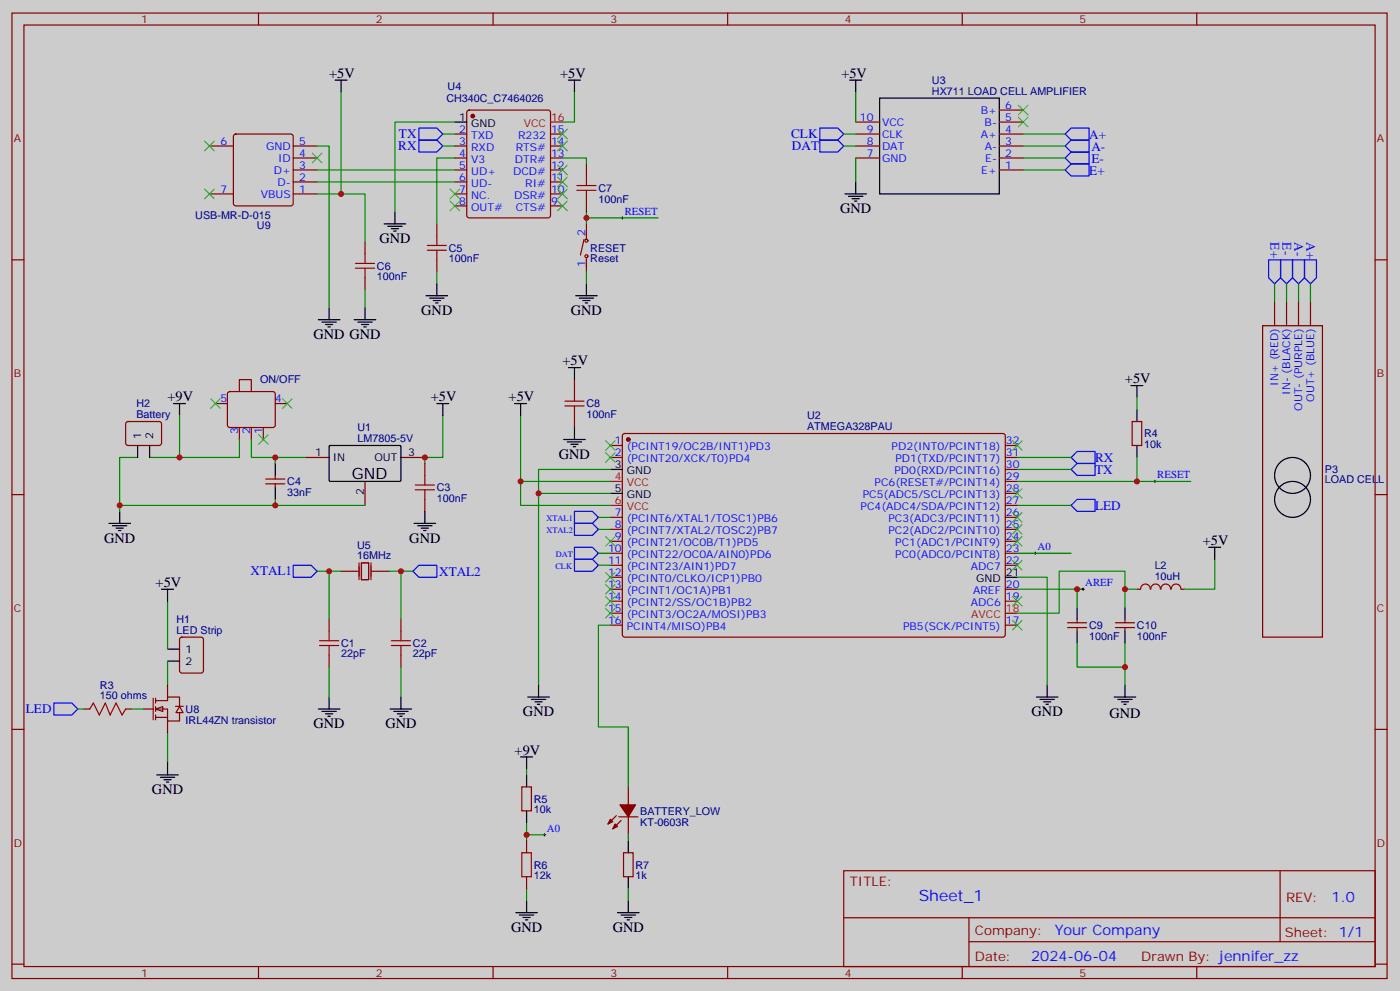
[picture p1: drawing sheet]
<svg xmlns="http://www.w3.org/2000/svg" width="413mm" height="292mm" viewBox="0 0 413 292" stroke-linecap="round" stroke-linejoin="round" font-family="sans-serif">
<path d="M0 0h412.7v291.9h-412.7z" fill="#ccc"/>
<g fill="none" stroke="#870000" stroke-width=".35">
<path d="M3.5 3.8h405.4v284.4h-405.4zM7.1 7.4h398.2v277.3h-398.2zM76.2 3.8v3.6M145.3 3.8v3.6M214.5 3.8v3.6M283.6 3.8v3.6M352.8 3.8v3.6M134.1 39.5h3.5M137.8 32.6l.5-.2h23.3l.5 .2 .2 .5v30.4l-.3 .5-.4 .2h-23.3l-.5-.3-.2-.4v-30.4zM162.3 39.5h3.5M252.2 39.5h7.1M252.2 35.9h7.1"/>
<path d="M294.6 39.5h7M294.6 35.9h7M294.6 32.4h7M134.1 50.1h3.5M134.1 46.5h3.5M134.1 43h3.5M134.1 53.6h3.5M134.1 57.1h3.5M162.3 50.1h3.5M162.3 46.5h3.5M162.3 43h3.5M162.3 53.6h3.5"/>
<path d="M162.3 57.1h3.5M252.2 46.5h7.1M252.2 43h7.1M294.6 50.1h7M294.6 46.5h7M294.6 43h7M3.5 76.5h3.6M134.1 60.6h3.5M162.3 60.6h3.5M405.3 76.5h3.6M375.7 88.9v7M379.2 88.9v7"/>
<path d="M382.8 88.9v7M386.3 88.9v7M90 134.7h7M118.2 134.7h7M179.9 134.7h3.5M179.9 131.2h3.5M183.7 127.9l.4-.2h111.8l.4 .7v58.8l-.7 .4h-111.7l-.5-.7v-58.5zM296.3 134.7h3.6M296.3 131.2h3.6M296.3 138.3h3.6M3.5 145.7h3.6M107.6 141.8v7"/>
<path d="M179.9 152.4h3.5M179.9 155.9h3.5M179.9 159.4h3.5M296.3 152.4h3.6M296.3 155.9h3.6M296.3 159.4h3.6M296.3 148.8h3.6M296.3 145.3h3.6M296.3 141.8h3.6M405.3 145.7h3.6M100.5 168.2h3.6M111.1 168.2h3.6"/>
<path d="M179.9 162.9h3.5M179.9 166.5h3.5M179.9 170h3.5M179.9 173.5h3.5M179.9 177.1h3.5M296.3 162.9h3.6M296.3 166.5h3.6M296.3 173.5h3.6M296.3 177.1h3.6M53.2 187.8l.4-.2h5.7l.6 .5 .1 9.4-.5 .7h-5.9l-.6-.4-.1-9.5zM97 182.4v3.5M97 192.9v3.6"/>
<path d="M118.2 182.4v3.5M118.2 192.9v3.6M179.9 180.6h3.5M179.9 184.1h3.5M296.3 184.1h3.6M3.5 214.8h3.6M405.3 214.8h3.6M248.7 256.4h156.6v28.3h-156.6zM377.3 256.5v20.8M248.7 270.3h156.5M285.6 277.3h119.6M285.6 270.3v14.1"/>
<path d="M3.5 284h3.6M76.2 284.7v3.5M145.3 284.7v3.5M214.5 284.7v3.5M283.6 284.7v3.5M352.8 284.7v3.5M405.3 284h3.6"/>
</g>
<g fill="none" stroke="#000" stroke-width=".35">
<path d="M134.1 35.9h3.5M167.6 23.6h3.5M169.3 23.6v3.5M250.5 23.6h3.5M252.2 23.6v3.5M259.3 28.9h35.3v28.2h-35.3zM249.1 57.1h6.3M250.1 57.8h4.3M251.2 58.5h2.1M251.9 59.2h.7M252.2 53.6v3.5M113.2 65.9h6.4"/>
<path d="M114.3 66.6h4.2M115.4 67.3h2.1M116.1 68.1h.7M116.4 62.4v3.5M51.2 118.9h3.5M52.9 118.9v3.5M151.7 118.9h3.5M153.5 118.9v3.5M97.1 131.4l.3-.2h20.6l.2 .4-.1 10-.3 .2-20.6-.1-.2-.3zM179.9 138.3h3.5M32.1 154.1h6.4M33.2 154.8h4.2"/>
<path d="M34.2 155.5h2.1M34.9 156.2h.7M35.3 150.6v3.5M179.9 145.3h3.5M296.3 170h3.6M49.4 191.2h3.5M49.4 194.7h3.5M93.8 208.8h6.4M94.9 209.5h4.2M96 210.2h2.1M96.7 210.9h.7M97 205.3v3.5"/>
<path d="M115 208.8h6.4M116.1 209.5h4.2M117.1 210.2h2.1M117.8 210.9h.7M118.2 205.3v3.5M155.6 205.3h6.3M156.6 206h4.3M157.7 206.7h2.1M158.4 207.4h.7M158.7 201.8v3.5M305.5 205.3h6.4M306.6 206h4.2"/>
<path d="M307.6 206.7h2.1M308.3 207.4h.7M308.7 201.8v3.5"/>
<circle cx="381" cy="147.1" r="5.3"/>
<circle cx="381" cy="140" r="5.3"/>
</g>
<g fill="#870000" stroke="#870000" stroke-width=".35">
<circle cx="185.2" cy="129.4" r=".53"/>
<circle cx="139.3" cy="34.2" r=".53"/>
</g>
<path d="M162.3 35.9h3.5M179.9 141.8h3.5M179.9 148.8h3.5M296.3 180.6h3.6" fill="none" stroke="#f00" stroke-width=".35"/>
<path d="M372.2 95.9h17.6v91.7h-17.6z" fill="none" stroke="#600" stroke-width=".35"/>
<g fill="none" stroke="#008700" stroke-width=".35">
<path d="M130.5 39.5h3.6M134.1 35.9h-17.7v26.5M169.3 27.1v8.8h-3.5M248.7 39.5h3.5M252.2 27.1v8.8M301.6 39.5h12.4M130.5 43h3.6M248.7 43h3.5M252.2 46.5v7.1M301.6 43h12.4M301.6 46.5h12.4M301.6 50.1h12.4"/>
<path d="M375.7 83.6v5.3M379.2 83.6v5.3M382.8 83.6v5.3M386.3 83.6v5.3M40.6 134.7h-5.3v15.9M130.5 122.4v12.3h-5.3v1.8M153.5 122.4v26.4h26.4M299.9 138.3h15.8M299.9 134.7h15.8M35.3 148.8h72.3M153.5 141.8h26.4M158.7 145.3h21.2"/>
<path d="M176.4 152.4h3.5M176.4 155.9h3.5M299.9 148.8h15.8M93.5 168.2h7M97 168.2v14.2M114.7 168.2h7M118.2 168.2v14.2M176.4 162.9h3.5M176.4 166.5h3.5M299.9 170h8.8v31.8M97 196.5v8.8M118.2 196.5v8.8"/>
</g>
<g fill="none" stroke="#00f" stroke-width=".35">
<path d="M123.5 37.7h5.3l1.7 1.8-1.7 1.7h-5.3zM241.7 37.7h5.2l1.8 1.8-1.8 1.7h-5.2zM314 39.5l1.7-1.8h5.3v3.5h-5.3zM123.5 41.2h5.3l1.7 1.8-1.7 1.8h-5.3zM241.7 41.2h5.2l1.8 1.8-1.8 1.8h-5.2zM314 50.1l1.7-1.8h5.3v3.5h-5.3zM314 46.5l1.7-1.7h5.3v3.5h-5.3zM314 43l1.7-1.8h5.3v3.6h-5.3zM373.9 76.5h3.6v5.3l-1.8 1.8-1.8-1.8zM377.5 76.5h3.5v5.3l-1.8 1.8-1.7-1.8zM381 76.5h3.5v5.3l-1.7 1.8-1.8-1.8zM384.5 76.5h3.6v5.3l-1.8 1.8-1.8-1.8z"/>
<path d="M315.7 138.3l1.8-1.8h5.3v3.5h-5.3zM317.5 133h5.3v3.5h-5.3l-1.8-1.8zM169.3 154.1h5.3l1.8 1.8-1.8 1.8h-5.3zM169.3 150.6h5.3l1.8 1.8-1.8 1.7h-5.3zM317.5 147.1h5.3v3.5h-5.3l-1.8-1.8zM86.4 166.5h5.3l1.8 1.7-1.8 1.8h-5.3zM121.7 168.2l1.8-1.7h5.3v3.5h-5.3zM169.3 161.2h5.3l1.8 1.7-1.8 1.8h-5.3zM169.3 164.7h5.3l1.8 1.8-1.8 1.7h-5.3z"/>
</g>
<path d="M94.2 188.7h5.6M94.2 190.1h5.6M97 185.9v2.8M97 190.1v2.8M115.4 188.7h5.6M115.4 190.1h5.6M118.2 185.9v2.8M118.2 190.1v2.8" fill="none" stroke="#a10000" stroke-width=".35"/>
<path d="M104.1 168.2h1.4M105.8 165.8v4.9M106.5 165.8h2.2v4.9h-2.2zM109.4 165.8v4.9M109.7 168.2h1.4" fill="none" stroke="#870012" stroke-width=".35"/>
<path d="M45.9 208.8l2.1-.7v1.4z" fill="#fff" stroke="#870000" stroke-width=".35"/>
<g fill="none" stroke="#870000" stroke-width=".35">
<path d="M69 39.7l.5-.2h16.2l.5 .2 .2 .5v19.7l-.2 .5-.5 .2h-16.2l-.5-.2-.2-.5v-19.7zM61.7 43h7.1M61.7 57.1h7.1M86.4 43h7.1M86.4 46.5h7.1M86.4 50.1h7.1M86.4 53.6h7.1M86.4 57.1h7.1M172.9 48.3v3.5M172.9 58.9v3.5M107.6 71.2v3.6M128.8 65.9v3.6"/>
<path d="M128.8 76.5v3.5M172.2 70.5l-1.1 4.6M172.9 65.9v4.6M172.9 76.2v3.8M107.6 81.8v3.5M63.5 118.9h3.5M67.3 115.5l.4-.2h12.7l.5 .2 .2 .5v9.5l-.7 .4-12.9-.1-.5-.6v-9.2zM70.6 115.3v-3.5h3.5v3.5M81.1 118.9h3.6M169.3 111.8v3.5M37.3 124.3l.4-.2 9.5 .1 .4 .6v6l-.7 .4-9.4-.1-.5-.6v-5.7zM70.6 125.9v3.5"/>
<path d="M74.1 125.9v3.5M77.6 125.9v3.5M125.2 136.5v3.5M169.3 122.4v3.5M333.7 124.1h2.8v7.1h-2.8zM78.3 142.5h5.7M78.3 141.1h5.7M81.1 140v1.1M81.1 142.5v1M125.2 147.1v3.5M335.1 173.5h1.1M336.2 173.5a1.41 1.41 0 0 1 1.4-1.5 1.41 1.41 0 0 1 1.4 1.5"/>
<path d="M339.2 173.5a1.41 1.41 0 0 1 1.4-1.5 1.41 1.41 0 0 1 1.4 1.5M342.2 173.5a1.41 1.41 0 0 1 1.4-1.5 1.41 1.41 0 0 1 1.4 1.5M345.3 173.5a1.41 1.41 0 0 1 1.4-1.5 1.41 1.41 0 0 1 1.4 1.5M348.2 173.5h1M314.7 184.8h5.6M314.7 183.4h5.6M317.5 182.4v1M317.5 184.8v1.1M328.8 184.8h5.6M328.8 183.4h5.6M331.6 182.4v1M331.6 184.8v1.1"/>
<path d="M24.7 208.8h1.8M37 208.8h1.8M42.3 208.8h2.9M45.2 205.6v6.4M45.9 206.3h3.5v-1h3.5v2.8M45.9 208.8h3.5v3.5h3.5v-2.4M45.9 211.3h3.5M45.9 205.6v1.4M45.9 208.1v1.4M45.9 210.6v1.4M49.4 201.8v3.5M49.4 212.3v3.6"/>
<path d="M51.7 208h2.3M52.9 208.1l1.1 1.8h-2.1zM153.8 231.7h2.8v7.1h-2.8zM185.2 231.7v5.3M155.2 247.6v3.5M155.2 258.2v3.5M181.7 240.2l-2.5 2.5M182.4 240.6h5.6M183.1 241.6l-2.5 2.5M183.8 251.1h2.8v7.1h-2.8zM185.2 240.6v5.3"/>
<circle cx="172.9" cy="75.5" r=".44"/>
<circle cx="172.9" cy="70.9" r=".44"/>
</g>
<g fill="none" stroke="#008700" stroke-width=".35">
<path d="M100.5 27.1v30h-7M93.5 43h3.5v47.6M93.5 50.1h40.6M93.5 53.6h40.6M100.5 57.1h7.1v14.1M134.1 46.5h-5.3v19.4M165.8 46.5h7.1v1.8M172.9 64.2h21.1M172.9 62.4v3.5M107.6 85.3v5.3M128.8 80v3.6M172.9 80v3.6"/>
<path d="M335.1 117.1v3.5M52.9 122.4v12.3h-8.8M70.6 129.4v5.3h-17.7M74.1 129.4v5.3h15.9M81.1 134.7v1.8M179.9 138.3h-21.2v63.5M335.1 134.7v7.1h-35.2M81.1 147.1v1.7M335.1 141.8h15.9M49.4 177.1v14.1M299.9 173.5h19.4h-1.8v5.3M299.9 162.9h15.8"/>
<path d="M331.6 173.5v-5.3h-19.4v12.4h-12.3M335.1 173.5h-3.5v5.3M358.1 164.7v8.8h-8.9M49.4 194.7v7.1M317.5 189.4v7.1h14.1v-7.1M331.6 196.5v5.3M22.9 208.8h1.8M38.8 208.8h3.5M49.4 215.9v8.8M155.2 226.4v1.8M155.2 242.3v3.6M160.5 245.9h-5.3v1.7"/>
<path d="M185.2 245.9v1.7M155.2 261.7v3.6M185.2 261.7v3.6"/>
</g>
<g fill="none" stroke="#a10000" stroke-width=".35">
<path d="M170 56.1h5.7M170 54.6h5.7M172.9 51.8v2.8M172.9 56.1v2.8M104.8 79h5.6M104.8 77.6h5.6M107.6 74.8v2.8M107.6 79v2.8M125.9 73.7h5.7M125.9 72.3h5.7M128.8 69.5v2.8M128.8 73.7v2.8"/>
<path d="M166.5 119.6h5.7M166.5 118.1h5.7M169.3 115.3v2.8M169.3 119.6v2.8M122.4 144.3h5.7M122.4 142.8h5.7M125.2 140v2.8M125.2 144.3v2.8M26.5 208.8l1-1.8 1.8 3.6 1.7-3.6 1.5 3.6 1.7-3.6 1.8 3.6 1-1.8M153.8 251.1h2.8v7.1h-2.8z"/>
</g>
<path d="M15.9 207h5.3l1.7 1.8-1.7 1.8h-5.3z" fill="none" stroke="#00f" stroke-width=".35"/>
<g fill="none" stroke="#3c3" stroke-width=".35">
<path d="M164.4 38.1l2.8 2.8M167.2 38.1l-2.8 2.8M300.2 31l2.8 2.8M300.2 34.5l2.8 2.9M303 31l-2.8 2.8M303 34.5l-2.8 2.9M60.3 41.6l2.8 2.8M60.3 55.7l2.8 2.8M63.1 41.6l-2.8 2.8M63.1 55.7l-2.8 2.8M92.1 45.1l2.8 2.8M94.9 45.1l-2.8 2.8"/>
<path d="M132.6 55.7l2.9 2.8M132.6 59.2l2.9 2.9M135.5 55.7l-2.9 2.8M135.5 59.2l-2.9 2.9M164.4 59.2l2.8 2.9M164.4 55.7l2.8 2.8M164.4 52.2l2.8 2.8M164.4 48.6l2.8 2.9M164.4 41.6l2.8 2.8M167.2 59.2l-2.8 2.9M167.2 55.7l-2.8 2.8M167.2 52.2l-2.8 2.8"/>
<path d="M167.2 48.6l-2.8 2.9M167.2 41.6l-2.8 2.8M62.1 117.4l2.8 2.9M64.9 117.4l-2.8 2.9M83.3 117.4l2.8 2.9M86.1 117.4l-2.8 2.9M76.2 128l2.8 2.8M79 128l-2.8 2.8M178.5 129.8l2.8 2.8M178.5 133.3l2.8 2.8M181.3 129.8l-2.8 2.8M181.3 133.3l-2.8 2.8"/>
<path d="M298.4 129.8l2.9 2.8M301.3 129.8l-2.9 2.8M178.5 158l2.8 2.8M181.3 158l-2.8 2.8M298.4 151l2.9 2.8M298.4 154.5l2.9 2.8M298.4 158l2.9 2.8M298.4 143.9l2.9 2.8M301.3 151l-2.9 2.8M301.3 154.5l-2.9 2.8M301.3 158l-2.9 2.8M301.3 143.9l-2.9 2.8"/>
<path d="M178.5 168.6l2.8 2.8M178.5 172.1l2.8 2.8M178.5 175.6l2.8 2.9M178.5 179.2l2.8 2.8M181.3 168.6l-2.8 2.8M181.3 172.1l-2.8 2.8M181.3 175.6l-2.8 2.9M181.3 179.2l-2.8 2.8M298.4 165.1l2.9 2.8M298.4 175.6l2.9 2.9M301.3 165.1l-2.9 2.8M301.3 175.6l-2.9 2.9"/>
<path d="M298.4 182.7l2.9 2.8M301.3 182.7l-2.9 2.8"/>
</g>
<g fill="none" stroke="#000" stroke-width=".35">
<path d="M98.8 23.6h3.5M100.5 23.6v3.5M93.8 94.2h6.4M94.9 94.9h4.2M96 95.6h2.1M96.7 96.3h.7M97 90.6v3.6M104.4 94.2h6.4M105.5 94.9h4.2M106.5 95.6h2.2M107.2 96.3h.7M107.6 90.6v3.6"/>
<path d="M125.6 87.1h6.3M126.6 87.8h4.3M127.7 88.5h2.1M128.4 89.2h.7M128.8 83.6v3.5M169.7 87.1h6.3M170.7 87.8h4.3M171.8 88.5h2.1M172.5 89.2h.7M172.9 83.6v3.5M128.8 118.9h3.5M130.5 118.9v3.5"/>
<path d="M167.6 108.3h3.5M169.3 108.3v3.5M333.4 113.6h3.5M335.1 113.6v3.5M40.6 131.2v3.5M44.1 131.2v3.5M81.1 136.5v3.5M166.2 129.4h6.3M167.2 130.1h4.2M168.3 130.8h2.1M169 131.6h.7M169.3 125.9v3.5"/>
<path d="M335.1 120.6v3.5M335.1 131.2v3.5M81.1 143.5v3.6M122.1 154.1h6.3M123.1 154.8h4.3M124.2 155.5h2.1M124.9 156.2h.7M125.2 150.6v3.5M47.6 173.5h3.6M49.4 173.5v3.6M317.5 178.8v3.6M331.6 178.8v3.6"/>
<path d="M356.3 161.2h3.5M358.1 161.2v3.5M317.5 185.9v3.5M331.6 185.9v3.5M328.4 205.3h6.4M329.5 206h4.2M330.6 206.7h2.1M331.3 207.4h.7M331.6 201.8v3.5M46.2 228.2h6.4M47.3 228.9h4.2M48.3 229.6h2.1"/>
<path d="M49 230.3h.7M49.4 224.7v3.5M153.5 222.9h3.5M155.2 222.9v3.5M155.2 228.2v3.5M155.2 238.8v3.5M185.2 247.6v3.5M185.2 258.2v3.5M152 268.8h6.4M153.1 269.5h4.2M154.2 270.2h2.1M154.9 270.9h.7"/>
<path d="M155.2 265.3v3.5M182 268.8h6.4M183.1 269.5h4.2M184.1 270.2h2.2M184.9 270.9h.7M185.2 265.3v3.5"/>
</g>
<path d="M183.1 64.2h.7M183.4 63.8v.7M340.1 141.8h.7M340.4 141.4v.7M304.8 162.9h.7M305.2 162.6v.7M318.9 173.5h.7M319.3 173.2v.7M160.2 245.9h.7M160.5 245.5v.7" fill="none" stroke="#000" stroke-width=".29"/>
<g fill="#870000" stroke="#870000" stroke-width=".35">
<path d="M181.3 242.7l.7 .7-1.4 .7z"/>
<path d="M179.9 241.3l.7 .7-1.4 .7z"/>
<path d="M182.7 237h4.6l-2.1 3.6z"/>
</g>
<g fill="#c00">
<circle cx="97" cy="168.2" r=".88"/>
<circle cx="118.2" cy="168.2" r=".88"/>
<circle cx="125.2" cy="134.7" r=".88"/>
<circle cx="81.1" cy="148.8" r=".88"/>
<circle cx="158.8" cy="145.3" r=".88"/>
<circle cx="35.3" cy="148.8" r=".88"/>
<circle cx="100.5" cy="57.1" r=".88"/>
<circle cx="335.1" cy="141.8" r=".88"/>
<circle cx="172.9" cy="64.2" r=".88"/>
<circle cx="153.5" cy="141.8" r=".88"/>
<circle cx="331.6" cy="196.5" r=".88"/>
<circle cx="317.5" cy="173.5" r=".88"/>
<circle cx="331.6" cy="173.5" r=".88"/>
<circle cx="155.2" cy="245.9" r=".88"/>
<circle cx="81.1" cy="134.7" r=".88"/>
<circle cx="52.9" cy="134.7" r=".88"/>
</g>
<path d="M179.9 184.1h-3.5v30h8.8v17.6" fill="none" stroke="#008700" stroke-width=".35"/>
<text font-size="4.6" x="103.7" y="141.1">GND</text>
<text font-size="4.6" fill="#00f" x="270.8" y="265.5">Sheet_1</text>
<g font-size="4.2">
<text x="97" y="22.9">+5V</text>
<text x="165.1" y="22.9">+5V</text>
<text x="248" y="22.9">+5V</text>
<text x="247.6" y="62.8">GND</text>
<text x="111.8" y="71.6">GND</text>
<text x="124.2" y="92.7">GND</text>
<text x="168.3" y="92.7">GND</text>
<text x="92.4" y="99.8">GND GND</text>
<text x="165.8" y="107.6">+5V</text>
<text x="331.6" y="112.9">+5V</text>
<text x="49.4" y="118.1">+9V</text>
<text x="127" y="118.1">+5V</text>
<text x="149.9" y="118.1">+5V</text>
<text x="164.7" y="135.1">GND</text>
<text x="30.7" y="159.8">GND</text>
<text x="120.6" y="159.8">GND</text>
<text x="354.5" y="160.5">+5V</text>
<text x="45.9" y="172.8">+5V</text>
<text x="92.4" y="214.5">GND</text>
<text x="113.6" y="214.5">GND</text>
<text x="154.2" y="210.9">GND</text>
<text x="304.1" y="210.9">GND</text>
<text x="327" y="211.4">GND</text>
<text x="151.7" y="222.2">+9V</text>
<text x="44.8" y="233.9">GND</text>
<text x="150.6" y="274.4">GND</text>
<text x="180.6" y="274.4">GND</text>
</g>
<g font-size="4.2" fill="#00f">
<text x="392.5" y="265.7">1.0</text>
<text x="310.9" y="275.3">Your Company</text>
<text x="304" y="283.1">2024-06-04</text>
</g>
<g font-size="3.9" fill="#00f">
<text x="117.6" y="40.7">TX</text>
<text x="233.2" y="40.6">CLK</text>
<text x="321.1" y="40.9">A+</text>
<text x="117.4" y="44.2">RX</text>
<text x="233.5" y="44.1">DAT</text>
<text x="321.7" y="47.9">E-</text>
<text x="321.7" y="44.4">A-</text>
<text x="321.1" y="51.4">E+</text>
<text x="374.5" y="71.4" transform="rotate(90 374.5 71.4)">E+</text>
<text x="378.1" y="71.4" transform="rotate(90 378.1 71.4)">E-</text>
<text x="381.6" y="71.3" transform="rotate(90 381.6 71.3)">A-</text>
<text x="385.1" y="71.3" transform="rotate(90 385.1 71.3)">A+</text>
<text x="322.8" y="136.2">RX</text>
<text x="322.8" y="139.7">TX</text>
<text x="322.8" y="150.3">LED</text>
<text x="73.9" y="169.4">XTAL1</text>
<text x="129.5" y="169.7">XTAL2</text>
<text x="7.6" y="210">LED</text>
</g>
<g font-size="3.9" fill="#800">
<text x="250.5" y="261">TITLE:</text>
<text x="379.1" y="265.7">REV:</text>
<text x="287.4" y="275.2">Company:</text>
<text x="378.7" y="275.8">Sheet: 1/1</text>
<text x="287.4" y="282.9">Date:</text>
<text x="336.4" y="283">Drawn By: jennifer_zz</text>
</g>
<g font-size="3.2" fill="#800">
<text x="41.6" y="6.8">1</text>
<text x="110.8" y="6.8">2</text>
<text x="179.9" y="6.8">3</text>
<text x="249.1" y="6.8">4</text>
<text x="318.2" y="6.8">5</text>
<text x="4.1" y="41.9">A</text>
<text x="405.9" y="41.9">A</text>
<text x="4.1" y="111.1">B</text>
<text x="405.9" y="111.1">B</text>
<text x="4.1" y="180.2">C</text>
<text x="405.9" y="180.2">C</text>
<text x="4.1" y="249.4">D</text>
<text x="405.9" y="249.4">D</text>
<text x="41.6" y="287.7">1</text>
<text x="110.8" y="287.7">2</text>
<text x="179.9" y="287.7">3</text>
<text x="249.1" y="287.7">4</text>
<text x="318.2" y="287.7">5</text>
</g>
<g font-size="3.2" fill="#000080">
<text x="131.9" y="26.5">U4</text>
<text x="274.7" y="27.8">HX711 LOAD CELL AMPLIFIER</text>
<text x="274.7" y="24.7">U3</text>
<text x="131.6" y="30">CH340C_C7464026</text>
<text x="176.4" y="59.7">100nF</text>
<text x="176.4" y="56.5">C7</text>
<text x="57.6" y="64.4">USB-MR-D-015</text>
<text x="75.7" y="67.4">U9</text>
<text x="132.3" y="77.3">100nF</text>
<text x="132.3" y="74.1">C5</text>
<text x="174" y="77.3">Reset</text>
<text x="174" y="74.1">RESET</text>
<text x="111.1" y="82.6">100nF</text>
<text x="111.1" y="79.4">C6</text>
<text x="76.7" y="112.9">ON/OFF</text>
<text x="40.2" y="119.9">H2</text>
<text x="40.2" y="123.1">Battery</text>
<text x="172.9" y="123.1">100nF</text>
<text x="172.9" y="120">C8</text>
<text x="237.9" y="123.5">U2</text>
<text x="105.4" y="130.1">LM7805-5V</text>
<text x="105.4" y="127">U1</text>
<text x="237.9" y="126.6">ATMEGA328PAU</text>
<text x="337.3" y="132">10k</text>
<text x="337.3" y="128.8">R4</text>
<text x="84.7" y="142.9">C4</text>
<text x="390.5" y="142.3">LOAD CELL</text>
<text x="390.5" y="139.2">P3</text>
<text x="84.7" y="146.1">33nF</text>
<text x="128.8" y="147.8">100nF</text>
<text x="128.8" y="144.7">C3</text>
<text x="105.3" y="161.6">U5</text>
<text x="105.3" y="164.7">16MHz</text>
<text x="340.4" y="167.7">L2</text>
<text x="340.4" y="170.9">10uH</text>
<text x="52" y="183.5">H1</text>
<text x="321" y="185.3">C9</text>
<text x="335.1" y="185.3">C10</text>
<text x="52" y="186.6">LED Strip</text>
<text x="100.5" y="190.4">C1</text>
<text x="121.7" y="190.4">C2</text>
<text x="321" y="188.4">100nF</text>
<text x="335.1" y="188.4">100nF</text>
<text x="100.5" y="193.5">22pF</text>
<text x="121.7" y="193.5">22pF</text>
<text x="29.5" y="202.9">R3</text>
<text x="29.5" y="206">150 ohms</text>
<text x="54.7" y="213.2">IRL44ZN transistor</text>
<text x="54.7" y="210.1">U8</text>
<text x="157.3" y="239.6">10k</text>
<text x="157.3" y="236.4">R5</text>
<text x="188.7" y="239.9">BATTERY_LOW</text>
<text x="188.7" y="243.1">KT-0603R</text>
<text x="157.3" y="255.8">R6</text>
<text x="187.3" y="255.8">R7</text>
<text x="157.3" y="259">12k</text>
<text x="187.3" y="259">1k</text>
</g>
<g font-size="3.2">
<text x="135.4" y="35.6">1</text>
<text x="138.9" y="37.4">GND</text>
<text x="41.6" y="129.4" transform="rotate(-90 41.6 129.4)">1</text>
<text x="45.2" y="129.4" transform="rotate(-90 45.2 129.4)">2</text>
<text x="92.9" y="134.4">1</text>
<text x="98.1" y="135.8">IN</text>
<text x="110.3" y="135.8">OUT</text>
<text x="120.3" y="134.4">3</text>
<text x="181.3" y="137.9">3</text>
<text x="184.7" y="139.7">GND</text>
<text x="107.2" y="145.9" transform="rotate(-90 107.2 145.9)">2</text>
<text x="181.3" y="145">5</text>
<text x="184.7" y="146.7">GND</text>
<text x="287.7" y="171.4">GND</text>
<text x="296.5" y="169.7">21</text>
<text x="54.7" y="192.2">1</text>
<text x="54.7" y="195.8">2</text>
</g>
<g font-size="3.2" fill="#f00">
<text x="162.5" y="35.6">16</text>
<text x="154.4" y="37.4">VCC</text>
<text x="181.3" y="141.4">4</text>
<text x="184.7" y="143.2">VCC</text>
<text x="181.3" y="148.5">6</text>
<text x="184.7" y="150.2">VCC</text>
<text x="286.3" y="182">AVCC</text>
<text x="296.5" y="180.2">18</text>
</g>
<g font-size="3.2" fill="#00f">
<text x="253.5" y="35.6">10</text>
<text x="289.1" y="33.5">B+</text>
<text x="296.3" y="35.6">5</text>
<text x="296.3" y="32.1">6</text>
<text x="135.4" y="39.1">2</text>
<text x="138.9" y="40.9">TXD</text>
<text x="152.7" y="40.9">R232</text>
<text x="162.5" y="39.1">15</text>
<text x="255.5" y="39.1">9</text>
<text x="260" y="40.5">CLK</text>
<text x="260" y="37">VCC</text>
<text x="289.1" y="40.5">A+</text>
<text x="290.2" y="37">B-</text>
<text x="296.3" y="39.1">4</text>
<text x="65" y="42.7">6</text>
<text x="78.4" y="44.1">GND</text>
<text x="81.9" y="47.6">ID</text>
<text x="88.2" y="42.7">5</text>
<text x="88.2" y="46.2">4</text>
<text x="135.4" y="42.7">3</text>
<text x="135.4" y="46.2">4</text>
<text x="138.9" y="44.4">RXD</text>
<text x="138.9" y="47.9">V3</text>
<text x="151.8" y="47.9">DTR#</text>
<text x="152" y="44.4">RTS#</text>
<text x="162.5" y="46.2">13</text>
<text x="162.5" y="42.7">14</text>
<text x="255.5" y="46.2">7</text>
<text x="255.5" y="42.7">8</text>
<text x="260" y="47.6">GND</text>
<text x="260" y="44.1">DAT</text>
<text x="290.3" y="44.1">A-</text>
<text x="290.4" y="47.6">E-</text>
<text x="296.3" y="46.2">2</text>
<text x="296.3" y="42.7">3</text>
<text x="80.7" y="51.1">D+</text>
<text x="88.2" y="49.7">3</text>
<text x="88.2" y="53.2">2</text>
<text x="135.4" y="49.7">5</text>
<text x="135.4" y="53.2">6</text>
<text x="138.9" y="51.5">UD+</text>
<text x="151.3" y="51.5">DCD#</text>
<text x="162.5" y="53.2">11</text>
<text x="162.5" y="49.7">12</text>
<text x="289.3" y="51.1">E+</text>
<text x="296.3" y="49.7">1</text>
<text x="65" y="56.8">7</text>
<text x="76.9" y="58.2">VBUS</text>
<text x="81.8" y="54.6">D-</text>
<text x="88.2" y="56.8">1</text>
<text x="135.4" y="56.8">7</text>
<text x="138.9" y="55">UD-</text>
<text x="138.9" y="58.5">NC.</text>
<text x="151.6" y="58.5">DSR#</text>
<text x="154.8" y="55">RI#</text>
<text x="162.5" y="56.8">10</text>
<text x="135.4" y="60.3">8</text>
<text x="138.9" y="62.1">OUT#</text>
<text x="152" y="62.1">CTS#</text>
<text x="162.5" y="60.3">9</text>
<text x="184.1" y="63.3">RESET</text>
<text x="172.5" y="69.5" transform="rotate(-90 172.5 69.5)">2</text>
<text x="172.5" y="78.5" transform="rotate(-90 172.5 78.5)">1</text>
<text x="376.8" y="113.6" transform="rotate(-90 376.8 113.6)">IN+ (RED)</text>
<text x="65" y="118.5">5</text>
<text x="81.1" y="118.5">4</text>
<text x="380.3" y="116.3" transform="rotate(-90 380.3 116.3)">IN- (BLACK)</text>
<text x="387.3" y="118.3" transform="rotate(-90 387.3 118.3)">OUT+ (BLUE)</text>
<text x="383.8" y="121" transform="rotate(-90 383.8 121)">OUT- (PURPLE)</text>
<text x="70.2" y="127.9" transform="rotate(-90 70.2 127.9)">3</text>
<text x="73.7" y="127.9" transform="rotate(-90 73.7 127.9)">2</text>
<text x="77.3" y="127.9" transform="rotate(-90 77.3 127.9)">1</text>
<text x="181.3" y="130.8">1</text>
<text x="296.5" y="130.8">32</text>
<text x="181.3" y="134.4">2</text>
<text x="184.7" y="132.6">(PCINT19/OC2B/INT1)PD3</text>
<text x="184.7" y="136.1">(PCINT20/XCK/T0)PD4</text>
<text x="262.8" y="132.6">PD2(INT0/PCINT18)</text>
<text x="263.9" y="136.1">PD1(TXD/PCINT17)</text>
<text x="296.5" y="137.9">30</text>
<text x="296.5" y="134.4">31</text>
<text x="257.8" y="143.2">PC6(RESET#/PCINT14)</text>
<text x="263.7" y="139.7">PD0(RXD/PCINT16)</text>
<text x="296.5" y="141.4">29</text>
<text x="341.1" y="140.9">RESET</text>
<text x="254.3" y="146.7">PC5(ADC5/SCL/PCINT13)</text>
<text x="296.5" y="148.5">27</text>
<text x="296.5" y="145">28</text>
<text x="181.3" y="152">7</text>
<text x="181.3" y="155.5">8</text>
<text x="184.7" y="153.8">(PCINT6/XTAL1/TOSC1)PB6</text>
<text x="253.7" y="150.2">PC4(ADC4/SDA/PCINT12)</text>
<text x="261.9" y="153.8">PC3(ADC3/PCINT11)</text>
<text x="296.5" y="155.5">25</text>
<text x="296.5" y="152">26</text>
<text x="181.3" y="159.1">9</text>
<text x="184.7" y="157.3">(PCINT7/XTAL2/TOSC2)PB7</text>
<text x="184.7" y="160.8">(PCINT21/OC0B/T1)PD5</text>
<text x="261.9" y="157.3">PC2(ADC2/PCINT10)</text>
<text x="263.9" y="160.8">PC1(ADC1/PCINT9)</text>
<text x="296.5" y="159.1">24</text>
<text x="179.2" y="162.6">10</text>
<text x="179.2" y="166.1">11</text>
<text x="184.7" y="164.4">(PCINT22/OC0A/AIN0)PD6</text>
<text x="184.7" y="167.9">(PCINT23/AIN1)PD7</text>
<text x="263.9" y="164.4">PC0(ADC0/PCINT8)</text>
<text x="286.2" y="167.9">ADC7</text>
<text x="296.5" y="166.1">22</text>
<text x="296.5" y="162.6">23</text>
<text x="305.9" y="162.1">A0</text>
<text x="179.2" y="169.7">12</text>
<text x="179.2" y="173.2">13</text>
<text x="184.7" y="171.4">(PCINT0/CLKO/ICP1)PB0</text>
<text x="296.5" y="173.2">20</text>
<text x="319.9" y="172.6">AREF</text>
<text x="179.2" y="176.7">14</text>
<text x="184.7" y="174.9">(PCINT1/OC1A)PB1</text>
<text x="184.7" y="178.5">(PCINT2/SS/OC1B)PB2</text>
<text x="286.2" y="178.5">ADC6</text>
<text x="286.8" y="174.9">AREF</text>
<text x="296.5" y="176.7">19</text>
<text x="179.2" y="180.2">15</text>
<text x="179.2" y="183.8">16</text>
<text x="184.7" y="182">(PCINT3/OC2A/MOSI)PB3</text>
<text x="184.7" y="185.5">PCINT4/MISO)PB4</text>
<text x="266.2" y="185.5">PB5(SCK/PCINT5)</text>
<text x="296.5" y="183.8">17</text>
<text x="161.2" y="245">A0</text>
</g>
<g font-size="2.5" fill="#00f">
<text x="161.1" y="153.6">XTAL1</text>
<text x="161.1" y="157.1">XTAL2</text>
<text x="163.7" y="167.6">CLK</text>
<text x="163.9" y="164.1">DAT</text>
</g>
</svg>
